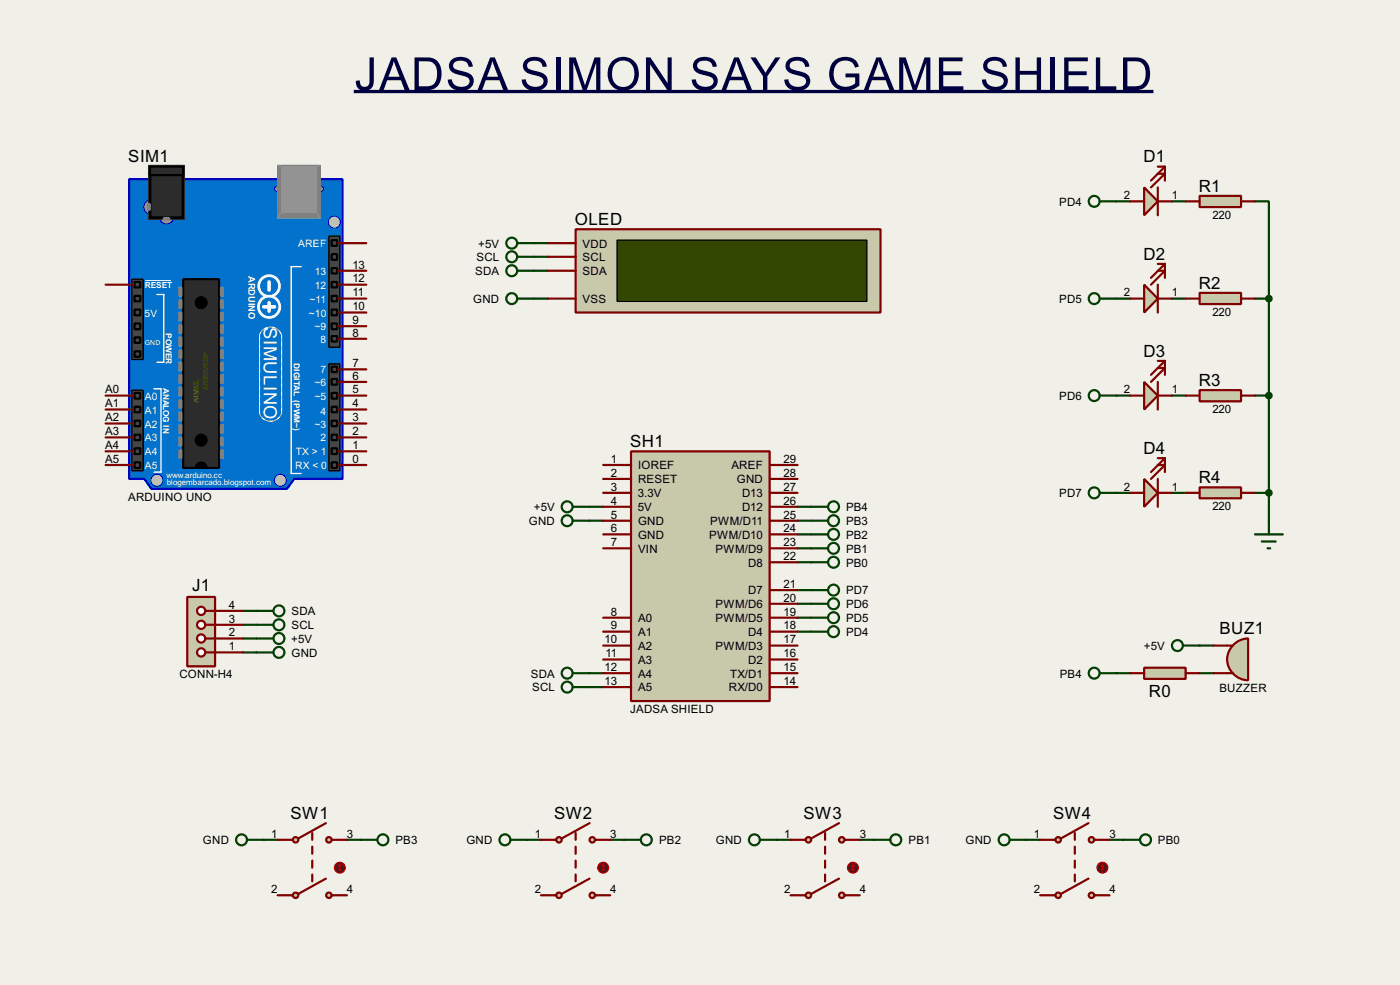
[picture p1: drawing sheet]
<svg xmlns="http://www.w3.org/2000/svg" width="256mm" height="180mm" viewBox="0 0 256 180" stroke-linecap="round" stroke-linejoin="round" font-family="sans-serif">
<path d="M0 0h256.5v180.3h-256.5z" fill="#f0f0e8"/>
<g fill="none" stroke="#004000" stroke-width=".4">
<path d="M204.5 36.9h2.6M214.7 36.9h2.5M229.9 36.9h2.6v17.8M97.8 54.7h2.6M97.8 47h2.6M97.8 49.6h2.6M97.8 44.5h2.6M204.5 54.7h2.6M214.7 54.7h2.5M229.9 54.7h2.6M232.5 54.7v40.6M204.5 72.4h2.6"/>
<path d="M214.7 72.4h2.5M229.9 72.4h2.6M108 92.8h2.5M108 95.3h2.5M146.1 92.8h2.5M146.1 95.3h2.5M146.1 97.8h2.5M204.5 90.2h2.6M214.7 90.2h2.5M229.9 90.2h2.6M44.5 111.8h2.5M44.5 114.4h2.5"/>
<path d="M44.5 116.9h2.5M44.5 119.4h2.5M146.1 108h2.5M146.1 110.5h2.5M146.1 113.1h2.5M146.1 115.6h2.5M146.1 102.9h2.5M146.1 100.4h2.5M219.8 118.2h2.5M108 125.8h2.5M108 123.2h2.5M204.5 123.2h2.6"/>
<path d="M219.8 123.2h2.5M48.3 153.7h2.6M63.6 153.7h2.5M96.6 153.7h2.5M111.8 153.7h2.6M142.3 153.7h2.5M157.5 153.7h2.6M188 153.7h2.6M203.3 153.7h2.5"/>
</g>
<path d="M105.5 42h55.8v15.2h-55.8z" fill="#c8c8aa" stroke="#800000" stroke-width=".4"/>
<path d="M113.1 44h45.7v11.2h-45.7z" fill="#324600" stroke="#000" stroke-width=".25"/>
<path d="M100.4 54.7h5.1M100.4 47h5.1M100.4 44.5h5.1M100.4 49.6h5.1" fill="none" stroke="#800000" stroke-width=".4"/>
<g fill="none" stroke="#004000" stroke-width=".4">
<path d="M94.8 54.7h3M94.8 47h3M94.8 49.6h3M94.8 44.5h3"/>
<circle cx="93.7" cy="47" r="1"/>
<circle cx="93.7" cy="49.6" r="1"/>
<circle cx="93.7" cy="44.5" r="1"/>
<circle cx="93.7" cy="54.7" r="1"/>
</g>
<path d="M23.7 32.8h39.1v54.9h-8.9l-1.3 1.8h-24.9l-1.2-1.8h-2.8z" fill-rule="evenodd" fill="#0272cc" stroke="#0000c0" stroke-width=".4"/>
<path d="M30 53.9v12.4M55.2 48.8h-1.8v37.9h1.8M28.2 71.2h1.3v15.2" fill="none" stroke="#fff" stroke-width=".25"/>
<circle cx="49.5" cy="62" r="2.15" fill="#c8c8aa"/>
<circle cx="49.5" cy="62" r="2.15" fill="#0272cc"/>
<circle cx="49.5" cy="62" r="2.15" fill="none" stroke="#c8c8aa" stroke-width=".18"/>
<circle cx="49.5" cy="62" r="2.15" fill="none" stroke="#fff" stroke-width=".18" stroke-dasharray="2 1 .5 1 .5 1"/>
<circle cx="49.5" cy="75" r="2.15" fill="#c8c8aa"/>
<circle cx="49.5" cy="75" r="2.15" fill="#0272cc"/>
<circle cx="49.5" cy="75" r="2.15" fill="none" stroke="#c8c8aa" stroke-width=".18"/>
<g fill="none" stroke="#fff" stroke-width=".18" stroke-dasharray=".5 1">
<path d="M47.6 75.7v-14.4M51.6 61.3v14.4"/>
<circle cx="49.5" cy="75" r="2.15"/>
</g>
<path d="M47.3 61.5h4.6v14h-4.6z" fill="#0272cc" stroke="#0272cc" stroke-width=".4"/>
<path d="M47.6 61.3v14.4M51.6 61.3v14.4" fill="none" stroke="#f0f0e8" stroke-width=".18"/>
<path d="M47 75l.8 2.5M47.6 60.5l-.6 1.3M51.6 60.5l.5 1.3M52.1 75l-.5 1.8" fill="none" stroke="#0272cc" stroke-width=".4"/>
<g fill="#0272cc" stroke="#fff" stroke-width=".5">
<circle cx="49.3" cy="52.4" r="1.9"/>
<circle cx="49.3" cy="56.2" r="1.95"/>
</g>
<path d="M48.3 56.2h2M49.3 51.6v1.5M49.3 55.4v1.6" fill="none" stroke="#fff" stroke-width=".65"/>
<path d="M28.8 53.9h1.2M28.8 66.3h1.2M28.2 86.4h1.3" fill="none" stroke="#fff" stroke-width=".25"/>
<path d="M26.7 51.4h4.6" fill="none" stroke="#fff" stroke-width=".18"/>
<g fill="#c0c0c0" stroke="#0000c0" stroke-width=".18">
<circle cx="51.3" cy="87.9" r="1.1"/>
<circle cx="28.7" cy="87.9" r="1.1"/>
<circle cx="61.2" cy="40.7" r="1.1"/>
</g>
<g fill="#464646" stroke="#000" stroke-width=".25">
<path d="M24.2 51.1h2v14.7h-2z"/>
<path d="M24.2 71.4h2v14.8h-2z"/>
<path d="M60.3 43.2h2v20.4h-2z"/>
<path d="M60.3 66.6h2v19.6h-2z"/>
</g>
<path d="M33.6 51.1h6.6v34.6h-6.6z" fill="#2c2c2c" stroke="#000" stroke-width=".4"/>
<g fill="#000" stroke="#000" stroke-width=".18">
<circle cx="36.8" cy="55.4" r="1.1"/>
<circle cx="36.8" cy="80.6" r="1.1"/>
<circle cx="36.8" cy="85.7" r="1.1"/>
</g>
<path d="M33.3 86.4h7.1" fill="none" stroke="#0272cc" stroke-width="1.2"/>
<g fill="#939393" stroke="#0000c0" stroke-width=".18">
<circle cx="58.7" cy="34.6" r=".55"/>
<circle cx="50.8" cy="34.6" r=".55"/>
</g>
<path d="M50.9 30.3h7.8v9.6h-7.8z" fill="#808080" stroke="#808080" stroke-width=".18"/>
<path d="M51.6 30.5h6.4v8.4h-6.4z" fill="#939393" stroke="#939393" stroke-width=".18"/>
<path d="M50.9 30.3l.7 .2M51.6 38.9l-.7 1M58 38.9l.7 1M58.7 30.3l-.7 .2" fill="none" stroke="#939393" stroke-width=".18"/>
<g fill="#939393" stroke="#0000c0" stroke-width=".18">
<circle cx="30.5" cy="39.7" r="1.35"/>
<circle cx="27.7" cy="37.9" r="1.35"/>
</g>
<path d="M27.2 30.3h6.6v9.9h-6.6z" fill="#000" stroke="#2c2c2c" stroke-width=".18"/>
<g fill="#808080" stroke="#808080" stroke-width=".4">
<path d="M30 39.9h1v.3h-1z"/>
<path d="M27.2 37.4h.3v1h-.3z"/>
</g>
<path d="M28 31h5.1v8.4h-5.1z" fill="#2c2c2c" stroke="#2c2c2c" stroke-width=".4"/>
<path d="M27.5 30.5h6.1v1.6h-6.1z" fill="#2c2c2c" stroke="#000" stroke-width=".4"/>
<g fill="#808080" stroke="#808080" stroke-width=".25">
<path d="M40.4 52.6h.5v1.6h-.5z"/>
<path d="M40.4 54.9h.5v1.5h-.5z"/>
<path d="M40.4 57.2h.5v1.5h-.5z"/>
<path d="M40.4 59.5h.5v1.5h-.5z"/>
<path d="M40.4 61.8h.5v1.5h-.5z"/>
<path d="M40.4 64.1h.5v1.5h-.5z"/>
<path d="M40.4 66.3h.5v1.6h-.5z"/>
<path d="M40.4 68.6h.5v1.6h-.5z"/>
<path d="M40.4 70.9h.5v1.5h-.5z"/>
<path d="M40.4 73.2h.5v1.5h-.5z"/>
<path d="M40.4 75.5h.5v1.5h-.5z"/>
<path d="M40.4 77.8h.5v1.5h-.5z"/>
<path d="M40.4 80.1h.5v1.5h-.5z"/>
<path d="M40.4 82.4h.5v1.5h-.5z"/>
<path d="M32.8 52.6h.5v1.6h-.5z"/>
<path d="M32.8 54.9h.5v1.5h-.5z"/>
<path d="M32.8 57.2h.5v1.5h-.5z"/>
<path d="M32.8 59.5h.5v1.5h-.5z"/>
<path d="M32.8 61.8h.5v1.5h-.5z"/>
<path d="M32.8 64.1h.5v1.5h-.5z"/>
<path d="M32.8 66.3h.5v1.6h-.5z"/>
<path d="M32.8 68.6h.5v1.6h-.5z"/>
<path d="M32.8 70.9h.5v1.5h-.5z"/>
<path d="M32.8 73.2h.5v1.5h-.5z"/>
<path d="M32.8 75.5h.5v1.5h-.5z"/>
<path d="M32.8 77.8h.5v1.5h-.5z"/>
<path d="M32.8 80.1h.5v1.5h-.5z"/>
<path d="M32.8 82.4h.5v1.5h-.5z"/>
</g>
<g fill="#464646" stroke="#000" stroke-width=".4">
<path d="M24.7 54.2h1v1h-1z"/>
<path d="M24.7 59.2h1v1.1h-1z"/>
<path d="M24.7 64.3h1v1h-1z"/>
<path d="M24.7 71.9h1v1.1h-1z"/>
<path d="M24.7 74.5h1v1h-1z"/>
<path d="M24.7 77h1v1h-1z"/>
<path d="M24.7 79.6h1v1h-1z"/>
<path d="M24.7 82.1h1v1h-1z"/>
<path d="M24.7 84.6h1v1.1h-1z"/>
<path d="M24.7 61.8h1v1h-1z"/>
<path d="M24.7 56.7h1v1h-1z"/>
<path d="M24.7 51.6h1v1h-1z"/>
<path d="M60.8 44h1v1h-1z"/>
<path d="M60.8 49.1h1v1h-1z"/>
<path d="M60.8 51.6h1v1h-1z"/>
<path d="M60.8 54.2h1v1h-1z"/>
<path d="M60.8 56.7h1v1h-1z"/>
<path d="M60.8 59.2h1v1.1h-1z"/>
<path d="M60.8 46.5h1v1.1h-1z"/>
<path d="M60.8 67.1h1v1h-1z"/>
<path d="M60.8 69.4h1v1h-1z"/>
<path d="M60.8 71.9h1v1.1h-1z"/>
<path d="M60.8 74.5h1v1h-1z"/>
<path d="M60.8 77h1v1h-1z"/>
<path d="M60.8 79.6h1v1h-1z"/>
<path d="M60.8 82.1h1v1h-1z"/>
<path d="M60.8 84.6h1v1.1h-1z"/>
<path d="M60.8 61.5h1v1h-1z"/>
</g>
<g fill="none" stroke="#800000" stroke-width=".4">
<path d="M19.4 52.1h5M62 59.7h5.1M62 57.2h5.1M62 54.7h5.1M62 52.1h5.1M62 49.6h5.1M62 44.5h5.1M19.4 77.5h5M19.4 75h5M19.4 72.4h5M62 77.5h5.1M62 75h5.1"/>
<path d="M62 72.4h5.1M62 69.9h5.1M62 67.6h5.1M62 62h5.1M19.4 85.1h5M19.4 82.6h5M19.4 80.1h5M62 85.1h5.1M62 82.6h5.1M62 80.1h5.1"/>
</g>
<path d="M115.6 82.6h25.4v45.7h-25.4z" fill="#c8c8aa" stroke="#800000" stroke-width=".4"/>
<g fill="none" stroke="#800000" stroke-width=".4">
<path d="M110.5 85.1h5.1M110.5 87.7h5.1M110.5 90.2h5.1M110.5 92.8h5.1M110.5 95.3h5.1M110.5 97.8h5.1M141 85.1h5.1M141 87.7h5.1M141 90.2h5.1M141 92.8h5.1M141 95.3h5.1M141 97.8h5.1"/>
<path d="M110.5 100.4h5.1M110.5 113.1h5.1M110.5 115.6h5.1M110.5 118.2h5.1M141 100.4h5.1M141 113.1h5.1M141 115.6h5.1M141 118.2h5.1M141 102.9h5.1M141 108h5.1M141 110.5h5.1M110.5 120.7h5.1"/>
<path d="M110.5 123.2h5.1M110.5 125.8h5.1M141 120.7h5.1M141 123.2h5.1M141 125.8h5.1"/>
</g>
<g fill="none" stroke="#004000" stroke-width=".4">
<path d="M105 92.8h3M105 95.3h3M105 125.8h3M105 123.2h3"/>
<circle cx="103.9" cy="95.3" r="1"/>
<circle cx="103.9" cy="92.8" r="1"/>
<circle cx="103.9" cy="125.8" r="1"/>
<circle cx="103.9" cy="123.2" r="1"/>
</g>
<path d="M209.6 87.7l2.5 2.5-2.5 2.6z" fill="#c8c8aa" stroke="#800000" stroke-width=".4"/>
<path d="M207.1 90.2h2.5M212.1 87.7v5.1M212.1 85.1h1.3l-2.5 2.6M212.1 83.9h1.3M212.1 90.2h2.6M213.4 83.9l-2.5 2.5M213.4 83.9v2.5" fill="none" stroke="#800000" stroke-width=".4"/>
<g fill="none" stroke="#004000" stroke-width=".4">
<path d="M201.5 90.2h3"/>
<circle cx="200.4" cy="90.2" r="1"/>
</g>
<path d="M219.8 89.2h7.6v2h-7.6z" fill="#c8c8aa" stroke="#800000" stroke-width=".4"/>
<path d="M217.2 90.2h2.6M227.4 90.2h2.5" fill="none" stroke="#800000" stroke-width=".4"/>
<path d="M229.9 97.8h5.1M231.2 99.1h2.5M232.5 95.3v2.5M232.2 100.4h.5" fill="none" stroke="#004000" stroke-width=".4"/>
<path d="M209.6 34.3l2.5 2.6-2.5 2.5z" fill="#c8c8aa" stroke="#800000" stroke-width=".4"/>
<path d="M207.1 36.9h2.5M212.1 34.3v5.1M212.1 31.8h1.3l-2.5 2.5M212.1 30.5h1.3M212.1 36.9h2.6M213.4 30.5l-2.5 2.6M213.4 30.5v2.6" fill="none" stroke="#800000" stroke-width=".4"/>
<g fill="none" stroke="#004000" stroke-width=".4">
<path d="M201.5 36.9h3"/>
<circle cx="200.4" cy="36.9" r="1"/>
</g>
<path d="M219.8 35.9h7.6v2h-7.6z" fill="#c8c8aa" stroke="#800000" stroke-width=".4"/>
<path d="M217.2 36.9h2.6M227.4 36.9h2.5" fill="none" stroke="#800000" stroke-width=".4"/>
<path d="M209.6 69.9l2.5 2.5-2.5 2.6z" fill="#c8c8aa" stroke="#800000" stroke-width=".4"/>
<path d="M207.1 72.4h2.5M212.1 69.9v5.1M212.1 67.4h1.3l-2.5 2.5M212.1 66.1h1.3M212.1 72.4h2.6M213.4 66.1l-2.5 2.5M213.4 66.1v2.5" fill="none" stroke="#800000" stroke-width=".4"/>
<g fill="none" stroke="#004000" stroke-width=".4">
<path d="M201.5 72.4h3"/>
<circle cx="200.4" cy="72.4" r="1"/>
</g>
<path d="M219.8 71.4h7.6v2.1h-7.6z" fill="#c8c8aa" stroke="#800000" stroke-width=".4"/>
<path d="M217.2 72.4h2.6M227.4 72.4h2.5" fill="none" stroke="#800000" stroke-width=".4"/>
<path d="M209.6 52.1l2.5 2.6-2.5 2.5z" fill="#c8c8aa" stroke="#800000" stroke-width=".4"/>
<path d="M207.1 54.7h2.5M212.1 52.1v5.1M212.1 49.6h1.3l-2.5 2.5M212.1 48.3h1.3M212.1 54.7h2.6M213.4 48.3l-2.5 2.6M213.4 48.3v2.6" fill="none" stroke="#800000" stroke-width=".4"/>
<g fill="none" stroke="#004000" stroke-width=".4">
<path d="M201.5 54.7h3"/>
<circle cx="200.4" cy="54.7" r="1"/>
</g>
<path d="M219.8 53.6h7.6v2.1h-7.6z" fill="#c8c8aa" stroke="#800000" stroke-width=".4"/>
<path d="M217.2 54.7h2.6M227.4 54.7h2.5" fill="none" stroke="#800000" stroke-width=".4"/>
<g fill="none" stroke="#004000" stroke-width=".4">
<path d="M148.6 97.8h3.1M148.6 95.3h3.1M148.6 108h3.1M148.6 110.5h3.1M148.6 113.1h3.1M148.6 115.6h3.1M148.6 102.9h3.1M148.6 100.4h3.1"/>
<circle cx="152.7" cy="97.8" r="1"/>
<circle cx="152.7" cy="95.3" r="1"/>
<circle cx="152.7" cy="113.1" r="1"/>
<circle cx="152.7" cy="102.9" r="1"/>
<circle cx="152.7" cy="108" r="1"/>
<circle cx="152.7" cy="110.5" r="1"/>
<circle cx="152.7" cy="100.4" r="1"/>
<circle cx="152.7" cy="115.6" r="1"/>
</g>
<g fill="#c8c8aa" stroke="#800000" stroke-width=".4">
<circle cx="54.1" cy="153.7" r=".5"/>
<circle cx="60.2" cy="153.7" r=".5"/>
</g>
<path d="M53.4 153.7h.2M59.7 150.7l-5 2.8M60.8 153.7h.2" fill="none" stroke="#800000" stroke-width=".4"/>
<g fill="#c8c8aa" stroke="#800000" stroke-width=".4">
<circle cx="54.1" cy="163.9" r=".5"/>
<circle cx="60.2" cy="163.9" r=".5"/>
</g>
<path d="M50.9 153.7h2.5M57.2 152.5v1.2M57.2 155v1.3M57.2 157.5v1.3M61 153.7h2.6M50.9 163.9h2.7M57.2 160.1v1.2M59.7 160.8l-5 2.8M60.8 163.9h2.8" fill="none" stroke="#800000" stroke-width=".4"/>
<circle cx="62.2" cy="158.8" r="1" fill="#400000" stroke="#f00" stroke-width=".2"/>
<path d="M62 159.1l.3 .2M62.3 158.3v1M62.3 158.3l-.3 .3M62.3 158.3l.2 .3M62.5 159.1l-.2 .2" fill="none" stroke="#f00" stroke-width=".2"/>
<g fill="none" stroke="#004000" stroke-width=".4">
<path d="M45.3 153.7h3M66.1 153.7h3"/>
<circle cx="44.2" cy="153.7" r="1"/>
<circle cx="70.1" cy="153.7" r="1"/>
</g>
<g fill="#c8c8aa" stroke="#800000" stroke-width=".4">
<circle cx="102.4" cy="153.7" r=".5"/>
<circle cx="108.5" cy="153.7" r=".5"/>
</g>
<path d="M101.7 153.7h.2M108 150.7l-5.1 2.8M109 153.7h.3" fill="none" stroke="#800000" stroke-width=".4"/>
<g fill="#c8c8aa" stroke="#800000" stroke-width=".4">
<circle cx="102.4" cy="163.9" r=".5"/>
<circle cx="108.5" cy="163.9" r=".5"/>
</g>
<path d="M99.1 153.7h2.6M105.5 152.5v1.2M105.5 155v1.3M105.5 157.5v1.3M109.3 153.7h2.5M99.1 163.9h2.8M105.5 160.1v1.2M108 160.8l-5.1 2.8M109 163.9h2.8" fill="none" stroke="#800000" stroke-width=".4"/>
<circle cx="110.5" cy="158.8" r="1" fill="#400000" stroke="#f00" stroke-width=".2"/>
<path d="M110.3 159.1l.2 .2M110.5 158.3v1M110.5 158.3l-.2 .3M110.5 158.3l.3 .3M110.8 159.1l-.3 .2" fill="none" stroke="#f00" stroke-width=".2"/>
<g fill="none" stroke="#004000" stroke-width=".4">
<path d="M93.5 153.7h3.1M114.4 153.7h3"/>
<circle cx="92.5" cy="153.7" r="1"/>
<circle cx="118.4" cy="153.7" r="1"/>
</g>
<g fill="#c8c8aa" stroke="#800000" stroke-width=".4">
<circle cx="148.1" cy="153.7" r=".5"/>
<circle cx="154.2" cy="153.7" r=".5"/>
</g>
<path d="M147.4 153.7h.2M153.7 150.7l-5.1 2.8M154.7 153.7h.3" fill="none" stroke="#800000" stroke-width=".4"/>
<g fill="#c8c8aa" stroke="#800000" stroke-width=".4">
<circle cx="148.1" cy="163.9" r=".5"/>
<circle cx="154.2" cy="163.9" r=".5"/>
</g>
<path d="M144.8 153.7h2.6M151.2 152.5v1.2M151.2 155v1.3M151.2 157.5v1.3M155 153.7h2.5M144.8 163.9h2.8M151.2 160.1v1.2M153.7 160.8l-5.1 2.8M154.7 163.9h2.8" fill="none" stroke="#800000" stroke-width=".4"/>
<circle cx="156.2" cy="158.8" r="1" fill="#400000" stroke="#f00" stroke-width=".2"/>
<path d="M156 159.1l.3 .2M156.3 158.3v1M156.3 158.3l-.3 .3M156.3 158.3l.2 .3M156.5 159.1l-.2 .2" fill="none" stroke="#f00" stroke-width=".2"/>
<g fill="none" stroke="#004000" stroke-width=".4">
<path d="M139.2 153.7h3.1M160.1 153.7h3"/>
<circle cx="138.2" cy="153.7" r="1"/>
<circle cx="164.1" cy="153.7" r="1"/>
</g>
<g fill="#c8c8aa" stroke="#800000" stroke-width=".4">
<circle cx="193.8" cy="153.7" r=".5"/>
<circle cx="199.9" cy="153.7" r=".5"/>
</g>
<path d="M193.1 153.7h.2M199.4 150.7l-5 2.8M200.5 153.7h.2" fill="none" stroke="#800000" stroke-width=".4"/>
<g fill="#c8c8aa" stroke="#800000" stroke-width=".4">
<circle cx="193.8" cy="163.9" r=".5"/>
<circle cx="199.9" cy="163.9" r=".5"/>
</g>
<path d="M190.6 153.7h2.5M196.9 152.5v1.2M196.9 155v1.3M196.9 157.5v1.3M200.7 153.7h2.6M190.6 163.9h2.7M196.9 160.1v1.2M199.4 160.8l-5 2.8M200.5 163.9h2.8" fill="none" stroke="#800000" stroke-width=".4"/>
<circle cx="201.9" cy="158.8" r="1" fill="#400000" stroke="#f00" stroke-width=".2"/>
<path d="M201.7 159.1l.3 .2M202 158.3v1M202 158.3l-.3 .3M202 158.3l.2 .3M202.2 159.1l-.2 .2" fill="none" stroke="#f00" stroke-width=".2"/>
<g fill="none" stroke="#004000" stroke-width=".4">
<path d="M185 153.7h3M205.8 153.7h3"/>
<circle cx="183.9" cy="153.7" r="1"/>
<circle cx="209.8" cy="153.7" r="1"/>
</g>
<path d="M226 118a3.8 3.8 0 0 1 2.7-1.1v7.6a3.8 3.8 0 0 1-3.6-2.3 3.8 3.8 0 0 1 .9-4.2z" fill-rule="evenodd" fill="#c8c8aa" stroke="#800000" stroke-width=".4"/>
<path d="M222.3 118.2h3.6M222.3 123.2h3.6" fill="none" stroke="#800000" stroke-width=".4"/>
<g fill="none" stroke="#004000" stroke-width=".4">
<path d="M148.6 92.8h3.1M201.5 123.2h3"/>
<circle cx="152.7" cy="92.8" r="1"/>
<circle cx="200.4" cy="123.2" r="1"/>
</g>
<path d="M64.8 16.8h146.5" fill="none" stroke="#000040" stroke-width=".6" stroke-linecap="butt"/>
<path d="M209.6 122.2h7.6v2.1h-7.6z" fill="#c8c8aa" stroke="#800000" stroke-width=".4"/>
<path d="M207.1 123.2h2.5M217.2 123.2h2.6" fill="none" stroke="#800000" stroke-width=".4"/>
<g fill="none" stroke="#004000" stroke-width=".4">
<path d="M216.7 118.2h3.1"/>
<circle cx="215.7" cy="118.2" r="1"/>
</g>
<path d="M34.3 109.3h5.1v12.7h-5.1z" fill="#c8c8aa" stroke="#800000" stroke-width=".4"/>
<path d="M37.6 119.4h1.8" fill="none" stroke="#800000" stroke-width=".4"/>
<circle cx="36.8" cy="116.9" r=".75" fill="#feffff" stroke="#800000" stroke-width=".4"/>
<path d="M37.6 116.9h1.8" fill="none" stroke="#800000" stroke-width=".4"/>
<circle cx="36.8" cy="114.4" r=".75" fill="#feffff" stroke="#800000" stroke-width=".4"/>
<path d="M37.6 114.4h1.8" fill="none" stroke="#800000" stroke-width=".4"/>
<circle cx="36.8" cy="111.8" r=".75" fill="#feffff" stroke="#800000" stroke-width=".4"/>
<path d="M37.6 111.8h1.8" fill="none" stroke="#800000" stroke-width=".4"/>
<circle cx="36.8" cy="119.4" r=".75" fill="#feffff" stroke="#800000" stroke-width=".4"/>
<path d="M39.4 119.4h5.1M39.4 116.9h5.1M39.4 114.4h5.1M39.4 111.8h5.1" fill="none" stroke="#800000" stroke-width=".4"/>
<g fill="none" stroke="#004000" stroke-width=".4">
<path d="M47 111.8h3.1M47 114.4h3.1M47 116.9h3.1M47 119.4h3.1"/>
<circle cx="51.1" cy="111.8" r="1"/>
<circle cx="51.1" cy="114.4" r="1"/>
<circle cx="51.1" cy="119.4" r="1"/>
<circle cx="51.1" cy="116.9" r="1"/>
</g>
<g fill="#004000" stroke="#004000" stroke-width=".4">
<circle cx="232.4" cy="90.2" r=".5"/>
<circle cx="232.4" cy="72.4" r=".5"/>
<circle cx="232.4" cy="54.7" r=".5"/>
</g>
<text font-size="9.4" fill="#000040" x="64.9" y="16.5">JADSA SIMON SAYS GAME SHIELD</text>
<g font-size="3.8" fill="#fff">
<text x="48.4" y="59.9" transform="rotate(90 48.4 59.9)">S</text>
<text x="48.4" y="62.3" transform="rotate(90 48.4 62.3)">IMULINO</text>
</g>
<g font-size="3.5">
<text x="23.5" y="29.6">SIM1</text>
<text x="209.5" y="29.7">D1</text>
<text x="219.6" y="35.1">R1</text>
<text x="105.3" y="41.2">OLED</text>
<text x="209.5" y="47.5">D2</text>
<text x="219.6" y="52.8">R2</text>
<text x="209.5" y="65.3">D3</text>
<text x="219.6" y="70.6">R3</text>
<text x="115.5" y="81.8">SH1</text>
<text x="209.5" y="83.1">D4</text>
<text x="219.6" y="88.4">R4</text>
<text x="35.2" y="108.2">J1</text>
<text x="223.4" y="116.1">BUZ1</text>
<text x="210.5" y="127.5">R0</text>
<text x="53.2" y="149.9">SW1</text>
<text x="101.5" y="149.9">SW2</text>
<text x="147.2" y="149.9">SW3</text>
<text x="192.9" y="149.9">SW4</text>
</g>
<g font-size="2.4">
<text x="194" y="37.7">PD4</text>
<text x="205.9" y="36.5">2</text>
<text x="214.7" y="36.5">1</text>
<text x="222.1" y="40.1">220</text>
<text x="87.3" y="47.8">SCL</text>
<text x="87.6" y="45.3">+5V</text>
<text x="106.7" y="47.8">SCL</text>
<text x="106.7" y="45.3">VDD</text>
<text x="64.6" y="51.7">12</text>
<text x="64.6" y="49.2">13</text>
<text x="87" y="50.4">SDA</text>
<text x="106.7" y="50.4">SDA</text>
<text x="64.6" y="59.3">9</text>
<text x="64.6" y="56.8">10</text>
<text x="64.6" y="54.3">11</text>
<text x="86.7" y="55.4">GND</text>
<text x="106.7" y="55.4">VSS</text>
<text x="194" y="55.4">PD5</text>
<text x="205.9" y="54.3">2</text>
<text x="214.7" y="54.3">1</text>
<text x="222.1" y="57.9">220</text>
<text x="64.6" y="61.6">8</text>
<text x="19.3" y="72">A0</text>
<text x="64.6" y="72">5</text>
<text x="64.6" y="69.5">6</text>
<text x="64.6" y="67.2">7</text>
<text x="205.9" y="72">2</text>
<text x="214.7" y="72">1</text>
<text x="19.3" y="77.1">A2</text>
<text x="19.3" y="74.6">A1</text>
<text x="64.6" y="77.1">3</text>
<text x="64.6" y="74.6">4</text>
<text x="194" y="73.2">PD6</text>
<text x="222.1" y="75.7">220</text>
<text x="19.3" y="82.2">A4</text>
<text x="19.3" y="79.7">A3</text>
<text x="64.6" y="82.2">1</text>
<text x="64.6" y="79.7">2</text>
<text x="19.3" y="84.7">A5</text>
<text x="64.6" y="84.7">0</text>
<text x="111.9" y="84.7">1</text>
<text x="111.9" y="87.3">2</text>
<text x="111.9" y="89.8">3</text>
<text x="116.9" y="85.9">IOREF</text>
<text x="116.9" y="88.5">RESET</text>
<text x="134" y="85.9">AREF</text>
<text x="135" y="88.5">GND</text>
<text x="143.6" y="84.7">29</text>
<text x="143.6" y="87.3">28</text>
<text x="143.6" y="89.8">27</text>
<text x="205.9" y="89.8">2</text>
<text x="214.7" y="89.8">1</text>
<text x="23.5" y="91.7">ARDUINO UNO</text>
<text x="97.8" y="93.6">+5V</text>
<text x="111.9" y="92.4">4</text>
<text x="111.9" y="94.9">5</text>
<text x="116.9" y="91">3.3V</text>
<text x="116.9" y="93.6">5V</text>
<text x="135.9" y="91">D13</text>
<text x="135.9" y="93.6">D12</text>
<text x="143.6" y="92.4">26</text>
<text x="143.6" y="94.9">25</text>
<text x="155" y="93.6">PB4</text>
<text x="194" y="91">PD7</text>
<text x="222.1" y="93.4">220</text>
<text x="96.9" y="96.1">GND</text>
<text x="111.9" y="97.4">6</text>
<text x="111.9" y="100">7</text>
<text x="116.9" y="96.1">GND</text>
<text x="116.9" y="98.6">GND</text>
<text x="116.9" y="101.2">VIN</text>
<text x="129.9" y="98.6">PWM/D10</text>
<text x="130.1" y="96.1">PWM/D11</text>
<text x="131.1" y="101.2">PWM/D9</text>
<text x="143.6" y="97.4">24</text>
<text x="143.6" y="100">23</text>
<text x="155" y="101.2">PB1</text>
<text x="155" y="98.6">PB2</text>
<text x="155" y="96.1">PB3</text>
<text x="137.1" y="103.7">D8</text>
<text x="143.6" y="102.5">22</text>
<text x="143.6" y="107.6">21</text>
<text x="155" y="103.7">PB0</text>
<text x="42" y="114">3</text>
<text x="42" y="111.4">4</text>
<text x="53.4" y="112.6">SDA</text>
<text x="111.9" y="112.7">8</text>
<text x="116.9" y="113.9">A0</text>
<text x="131.1" y="111.3">PWM/D6</text>
<text x="131.1" y="113.9">PWM/D5</text>
<text x="137.1" y="108.8">D7</text>
<text x="143.6" y="110.1">20</text>
<text x="143.6" y="112.7">19</text>
<text x="155" y="108.8">PD7</text>
<text x="155" y="111.3">PD6</text>
<text x="155" y="113.9">PD5</text>
<text x="42" y="119">1</text>
<text x="42" y="116.5">2</text>
<text x="53.4" y="117.7">+5V</text>
<text x="53.4" y="115.2">SCL</text>
<text x="110.8" y="117.8">10</text>
<text x="111.9" y="115.2">9</text>
<text x="116.9" y="116.4">A1</text>
<text x="116.9" y="119">A2</text>
<text x="131.1" y="119">PWM/D3</text>
<text x="137.1" y="116.4">D4</text>
<text x="143.6" y="115.2">18</text>
<text x="143.6" y="117.8">17</text>
<text x="155" y="116.4">PD4</text>
<text x="209.5" y="119">+5V</text>
<text x="32.9" y="124.2">CONN-H4</text>
<text x="53.4" y="120.2">GND</text>
<text x="97.2" y="124">SDA</text>
<text x="110.8" y="122.8">12</text>
<text x="110.8" y="125.4">13</text>
<text x="110.9" y="120.3">11</text>
<text x="116.9" y="121.5">A3</text>
<text x="116.9" y="124">A4</text>
<text x="133.7" y="124">TX/D1</text>
<text x="137.1" y="121.5">D2</text>
<text x="143.6" y="120.3">16</text>
<text x="143.6" y="122.8">15</text>
<text x="143.6" y="125.4">14</text>
<text x="194.1" y="124">PB4</text>
<text x="97.5" y="126.6">SCL</text>
<text x="115.4" y="130.5">JADSA SHIELD</text>
<text x="116.9" y="126.6">A5</text>
<text x="133.5" y="126.6">RX/D0</text>
<text x="223.4" y="126.7">BUZZER</text>
<text x="37.2" y="154.5">GND</text>
<text x="49.7" y="153.3">1</text>
<text x="63.6" y="153.3">3</text>
<text x="72.4" y="154.5">PB3</text>
<text x="85.4" y="154.5">GND</text>
<text x="98" y="153.3">1</text>
<text x="111.8" y="153.3">3</text>
<text x="120.7" y="154.5">PB2</text>
<text x="131.1" y="154.5">GND</text>
<text x="143.7" y="153.3">1</text>
<text x="157.5" y="153.3">3</text>
<text x="166.4" y="154.5">PB1</text>
<text x="176.9" y="154.5">GND</text>
<text x="189.4" y="153.3">1</text>
<text x="203.3" y="153.3">3</text>
<text x="212.1" y="154.5">PB0</text>
<text x="49.7" y="163.5">2</text>
<text x="63.6" y="163.5">4</text>
<text x="98" y="163.5">2</text>
<text x="111.8" y="163.5">4</text>
<text x="143.7" y="163.5">2</text>
<text x="157.5" y="163.5">4</text>
<text x="189.4" y="163.5">2</text>
<text x="203.3" y="163.5">4</text>
</g>
<g font-size="2.1" fill="#fff">
<text x="54.6" y="45.2">AREF</text>
<text x="57.7" y="50.3">13</text>
<text x="57.7" y="52.9">12</text>
<text x="26.5" y="58">5V</text>
<text x="56.6" y="58">~10</text>
<text x="56.7" y="55.4">~11</text>
<text x="57.6" y="60.5">~9</text>
<text x="58.7" y="62.8">8</text>
<text x="57.6" y="70.7">~6</text>
<text x="58.7" y="68.4">7</text>
<text x="26.5" y="73.2">A0</text>
<text x="26.5" y="75.7">A1</text>
<text x="57.6" y="73.2">~5</text>
<text x="58.7" y="76">4</text>
<text x="26.5" y="78.3">A2</text>
<text x="26.5" y="80.8">A3</text>
<text x="26.5" y="83.4">A4</text>
<text x="54.2" y="83.4">TX &gt; 1</text>
<text x="57.6" y="78.3">~3</text>
<text x="58.7" y="80.8">2</text>
<text x="26.5" y="85.9">A5</text>
<text x="54.1" y="85.9">RX &lt; 0</text>
</g>
<text font-size="1.9" fill="#fff" x="45.6" y="50.5" transform="rotate(90 45.6 50.5)">ARDUINO</text>
<g font-size="1.7" fill="#fff">
<text x="26.5" y="52.7">RESET</text>
<text x="30.4" y="61" transform="rotate(90 30.4 61)">POWER</text>
<text x="29.9" y="71" transform="rotate(90 29.9 71)">ANALOG IN</text>
<text x="53.8" y="66.5" transform="rotate(90 53.8 66.5)">DIGITAL (PWM~)</text>
<text x="30.5" y="87.5">www.arduino.cc</text>
<text x="30.6" y="88.8">blogembarcado.blogspot.com</text>
</g>
<text font-size="1.5" fill="#808000" x="36.4" y="73.8" transform="rotate(-90 36.4 73.8)">ATMEL</text>
<text font-size="1.4" fill="#fff" x="26.5" y="63.1">GND</text>
<text font-size="1.2" fill="#808000" x="38.1" y="71.3" transform="rotate(-90 38.1 71.3)">ATMEGA328P</text>
</svg>
